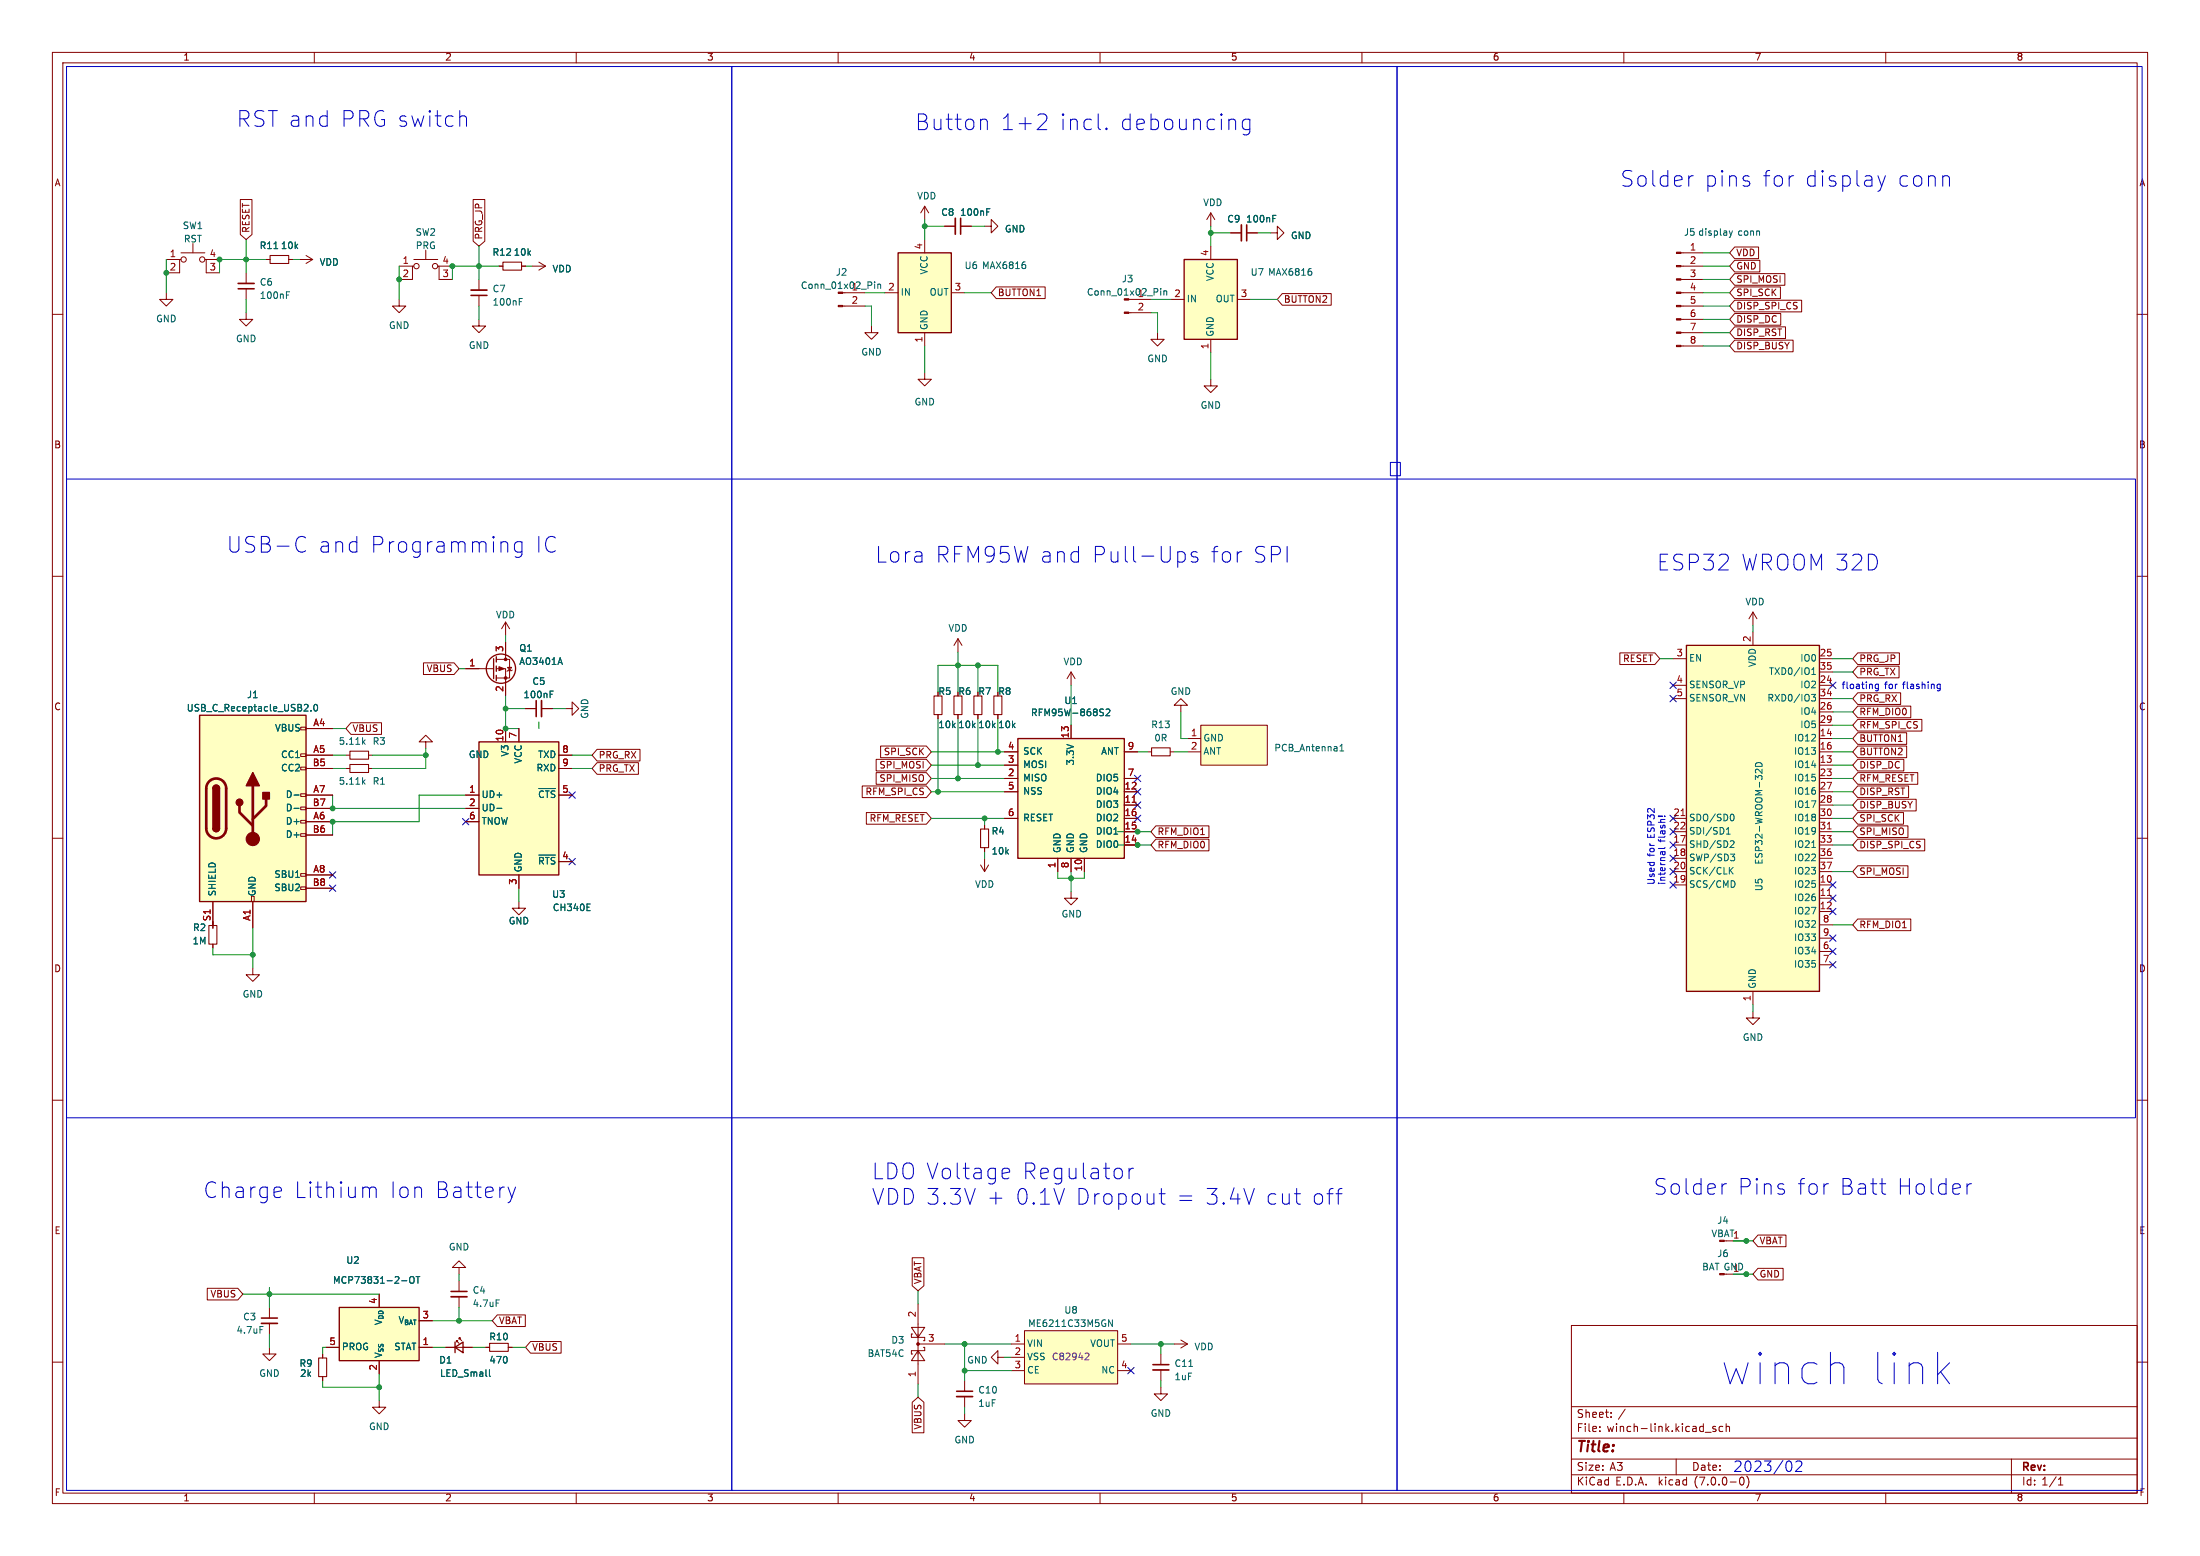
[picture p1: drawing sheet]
<svg xmlns="http://www.w3.org/2000/svg" width="420mm" height="297mm" viewBox="0 0 420 297" stroke-linecap="round" stroke-linejoin="round" font-family="sans-serif">
<g fill="none" stroke="#840000" stroke-width=".19">
<path d="M10 10h400v277h-400zM12 12h396v273h-396zM60 10v2M110 10v2M160 10v2M210 10v2M260 10v2M310 10v2M360 10v2M45.9 38.1h2.2v6.7l-1.1 .9-1.1-.9zM90.3 38.1h2.3v7.9l-1.2 1-1.1-1zM176.5 39.4l-.7 1.2"/>
<path d="M176.5 39.4v2.5M176.5 39.4l.8 1.2M10 60h2M31.7 55.9v1.3h1.3l-1.3 1.2-1.2-1.2h1.2M31.7 49.5h2.6M34.5 49.5h-.2v2.6h-2.6M34.5 48.3h4.6M36.8 46.5v1.8M39.1 49.5h.3v2.6h2.5M39.4 49.5h2.5M47 59.7v1.3h1.3l-1.3 1.2-1.3-1.2h1.3M47 52.1v2"/>
<path d="M47 55.1v2.1M50.8 49.5h.8M55.1 49.5h.8M57.1 49.5h2.6M58.4 48.8l1.3 .7M59.7 49.5l-1.3 .8M76.2 57.2v1.2h1.3l-1.3 1.3-1.3-1.3h1.3M76.2 50.8h2.5M79 50.8h-.3v2.5h-2.5M79 49.5h4.6M81.3 47.8v1.7M83.6 50.8h.2v2.5h2.6"/>
<path d="M83.8 50.8h2.6M91.4 53.3v2.1M91.4 56.4v2M95.2 50.8h.8M99.6 50.8h.7M101.6 50.8h2.5M102.9 50l1.2 .8M104.1 50.8l-1.2 .8M160.9 58.4h4.2M161.3 55.9h3.8M168.9 55.9h2.5M176.5 45.7v2.6"/>
<path d="M180.3 43.2h2.1M181.6 55.9h2.5M183.4 43.2h2M188 43.2h1.2v-1.3l1.3 1.3-1.3 1.3v-1.3M190.2 54.8h9.3v2.2h-9.3l-1-1.1zM215.5 59.7h4.2M215.9 57.2h3.8M223.5 57.2h2.6M231.1 40.6l-.7 1.3M231.1 40.6v2.6M231.1 47v2.5M231.1 40.6l.8 1.3"/>
<path d="M234.9 44.5h2.1M236.2 57.2h2.6M238 44.5h2M242.6 44.5h1.2v-1.3l1.3 1.3-1.3 1.2v-1.2M244.8 56h9.3v2.3h-9.3l-1-1.1zM320.9 48.3h4.2M320.9 50.8h4.2M320.9 53.3h4.2M320.9 58.4h4.2M320.9 55.9h4.2M331.2 47.1h4.5v2.3h-4.5l-1-1.1zM331.2 49.7h4.8v2.2h-4.8l-1-1.1z"/>
<path d="M331.2 52.2h9.5v2.3h-9.5l-1-1.2zM331.2 54.8h8.7v2.2h-8.7l-1-1.1zM331.2 57.3h12.7v2.2h-12.7l-1-1.1zM331.2 59.8h8.8v2.3h-8.8l-1-1.1zM408 60h2M91.4 61v1.2h1.3l-1.3 1.3-1.2-1.3h1.2M166.4 62.2v1.3h1.2l-1.2 1.3-1.3-1.3h1.3M176.5 71.1v1.3h1.3l-1.3 1.3-1.2-1.3h1.2M176.5 63.5v2.5M221 63.5v1.3h1.2l-1.2 1.2-1.3-1.2h1.3M231.1 72.4v1.3h1.3l-1.3 1.2-1.2-1.2h1.2M231.1 64.8v2.5"/>
<path d="M320.9 66h4.2M320.9 63.5h4.2M320.9 61h4.2M331.2 64.9h11.1v2.3h-11.1l-1-1.2zM331.2 62.4h9.7v2.2h-9.7l-1-1.1zM10 110h2M96.5 118.7v2.6M96.5 118.7l-.7 1.3M96.5 118.7l.8 1.3M334.6 116.8v2.6M334.6 116.8l-.7 1.3M334.6 116.8l.8 1.3"/>
<path d="M408 110h2M57.4 138.8h1v.5h-1zM58.4 139.1h5.1M67 138h5.8v2.2h-5.8l-1-1.1zM80.8 126.5h5.9l.9 1.1-.9 1.1h-5.9zM88.9 127.6h5.3M94.7 127.6h1.8v5.1M94.7 125.9h2.6v3.5h-2.6M96.5 122.6v3.3M96.5 139.1v2.5M96.9 127.4h.8l-.4 .6zM97.8 127.9l-1 .2"/>
<path d="M99.1 139.1v2.5M100.3 135.3h2.1M103.4 135.3h2M107.9 135.3h1.3v-1.3l1.3 1.3-1.3 1.2v-1.2M179.1 136.4v.8M182.9 121.9v2.6M182.9 136.4v.8M182.9 121.9l-.8 1.3M182.9 121.9l.7 1.3M186.7 136.4v.8M190.5 136.4v.8M204.5 128.3l-.8 1.2"/>
<path d="M204.5 128.3v2.5M204.5 138.4v2.6M204.5 128.3l.7 1.2M225.4 134.6h1.3l-1.3-1.2-1.2 1.2h1.2v1.3M229.2 138.4h12.7v7.7h-12.7zM309.2 124.6h6.7l1 1.1-1 1.1h-6.7zM319.4 130.8h2.5M319.4 125.7h2.5M319.4 133.4h2.5M334.6 120.7v2.5M347.3 130.8h2.6M347.3 125.7h2.6"/>
<path d="M347.3 135.9h2.6M347.3 138.4h2.6M347.3 133.4h2.6M347.3 128.3h2.6M354.6 132.2h8.2v2.3h-8.2l-.9-1.1zM354.6 134.8h10.2v2.2h-10.2l-.9-1.1zM354.6 137.3h12.3v2.2h-12.3l-.9-1.1zM354.6 139.9h9.4v2.2h-9.4l-.9-1.1zM354.6 127.2h7.9v2.2h-7.9l-.9-1.1zM354.6 124.6h8v2.2h-8l-.9-1.1zM10 160h2M57.4 159.1h1v.5h-1z"/>
<path d="M57.4 156.6h1v.5h-1zM57.4 154.1h1v.5h-1zM57.4 151.5h1v.5h-1zM57.4 146.4h1v.5h-1zM57.4 143.9h1v.5h-1zM58.4 151.8h5.1M58.4 154.3h5.1M58.4 156.8h5.1M58.4 144.1h5.1M58.4 146.7h5.1M58.4 159.4h5.1M66 144.1h.8"/>
<path d="M66 146.7h.8M70.4 144.1h.7M70.4 146.7h.7M81.3 141.6h1.2l-1.2-1.3-1.3 1.3h1.3v1.3M88.9 151.8h2.5M88.9 154.3h2.5M88.9 156.8h2.5M106.7 151.8h2.5M106.7 144.1h2.5M106.7 146.7h2.5M114 145.6h7.9v2.2h-7.9l-1-1.1zM114 143h8.2v2.3h-8.2l-1-1.2z"/>
<path d="M164.6 150h12.2l1 1.1-1 1.1h-12.2zM165.4 155.1h11.4l1 1.1-1 1.1h-11.4zM167.3 144.9h9.5l1 1.2-1 1.1h-9.5zM167.3 147.5h9.5l1 1.1-1 1.1h-9.5zM168.1 142.4h8.7l1 1.1-1 1.1h-8.7zM188 157.5v.7M191.8 146.1h2.5M191.8 143.5h2.5M191.8 156.2h2.5M191.8 148.6h2.5M191.8 151.1h2.5M214.6 143.5h2.6"/>
<path d="M214.6 156.2h2.6M214.6 158.8h2.6M214.6 148.6h2.6M214.6 151.1h2.6M214.6 153.7h2.6M219.1 143.5h.7M220.7 157.6h10.1v2.3h-10.1l-1-1.1zM223.4 143.5h.8M226.7 141h2.5M226.7 143.5h2.5M319.4 156.2h2.5M319.4 158.8h2.5"/>
<path d="M347.3 146.1h2.6M347.3 141h2.6M347.3 143.5h2.6M347.3 156.2h2.6M347.3 158.8h2.6M347.3 148.6h2.6M347.3 151.1h2.6M347.3 153.7h2.6M354.6 142.4h9.4v2.2h-9.4l-.9-1.1zM354.6 144.9h8.8v2.3h-8.8l-.9-1.1zM354.6 147.5h11.5v2.2h-11.5l-.9-1.1zM354.6 152.6h11.2v2.2h-11.2l-.9-1.1z"/>
<path d="M354.6 157.6h9.6v2.3h-9.6l-.9-1.1zM354.6 155.1h8.8v2.2h-8.8l-.9-1.1zM354.6 150h9.8v2.2h-9.8l-.9-1.1zM408 160h2M40.6 172.1v5.1M48 171.1h.5v1h-.5zM48.3 172.1v5.1M57.4 169.3h1v.5h-1zM57.4 166.8h1v.5h-1zM58.4 167h5.1M58.4 169.5h5.1M99.1 172.1v1.3h1.2l-1.2 1.2-1.3-1.2h1.3"/>
<path d="M99.1 167v2.5M106.7 164.5h2.5M187.2 165.1l.8 1.3M188 161.8v.8M188 163.8v2.6M188.7 165.1l-.7 1.3M201.9 163.8v2.6M204.5 170.2v1.3h1.2l-1.2 1.2-1.3-1.2h1.3M204.5 163.8v2.6M207 163.8v2.6M214.6 161.3h2.6M220.7 160.2h10.1v2.2h-10.1l-1-1.1z"/>
<path d="M319.4 168.9h2.5M319.4 161.3h2.5M319.4 163.8h2.5M319.4 166.4h2.5M347.3 168.9h2.6M347.3 171.5h2.6M347.3 174h2.6M347.3 161.3h2.6M347.3 163.8h2.6M347.3 166.4h2.6M347.3 176.5h2.6M347.3 179.1h2.6"/>
<path d="M354.6 160.2h12.8v2.2h-12.8l-.9-1.1zM354.6 165.3h9.6v2.2h-9.6l-.9-1.1zM354.6 175.4h10.2v2.2h-10.2l-.9-1.1zM40.6 180.2v.8M48.3 184.8v1.3h1.2l-1.2 1.2-1.3-1.2h1.3M334.6 193v1.3h1.3l-1.3 1.3-1.2-1.3h1.2M334.6 189.2v2.6M347.3 181.6h2.6M347.3 184.2h2.6M10 210h2M408 210h2M329.6 236.9h3.8"/>
<path d="M335.6 235.7h5.3v2.3h-5.3l-1-1.1zM10 260h2M39.6 245.9h5.8l1 1.1-1 1.1h-5.8zM51.4 257.2v1.2h1.3l-1.3 1.3-1.2-1.3h1.2M51.4 249.6v2M51.4 252.6v2M61.6 258.4v.8M62.2 257.2h2.6M72.4 259.7v2.6M80 257.2h2.5M85.1 257.2h5.1M87.1 256.2v-.3h.3h-.3l.5 .5"/>
<path d="M87.6 241.9h1.3l-1.3-1.2-1.2 1.2h1.2v1.3M87.6 255.7v-.3h.3h-.3l.5 .5M87.6 244.5v2M87.6 247.5v2.1M92.7 257.2h.8M94.9 251h5.4v2.2h-5.4l-.9-1.1zM97 257.2h.8M101.3 256.1h5.8v2.2h-5.8l-1-1.1zM174 253.4h2.5l-1.2 1.9zM174.1 240.1h2.3v5.3l-1.1 1-1.2-1zM174.2 254.6h-.2v.7h2.5v.6h-.2M175.3 257.8l1.2 1.9h-2.5z"/>
<path d="M175.3 256.5h5M175.3 248.9v15.3M176.3 257.2h.2v.6h-2.5v.6h.2M190.5 259.1v-1.3l-1.3 1.3 1.3 1.2v-1.2h1.3M193 256.5h2.6M193 259.1h2.6M195.6 254h17.8v10.2h-17.8zM213.4 256.5h2.5M221.6 258.4v2.1M224.2 256.5h2.5M225.4 255.8l1.3 .7M226.7 256.5l-1.3 .8"/>
<path d="M300 253h108v32h-108zM329.6 243.2h3.8M335.6 242.1h4.8v2.2h-4.8l-1-1.1zM408 260h2M61.6 262.8v.7M72.4 267.3v1.3h1.3l-1.3 1.3-1.3-1.3h1.3M174.1 267.7l1.2-1 1.1 1v5.8h-2.3zM184.1 269.9v1.2h1.3l-1.3 1.3-1.2-1.3h1.2M184.1 263.5v2.1M184.1 266.6v2M193 261.6h2.6M213.4 261.6h2.5"/>
<path d="M221.6 264.8v1.3h1.3l-1.3 1.2-1.3-1.2h1.3M221.6 261.5v2M300 278.5h108M300 274.5h108M300 268.5h108M305.4 273.1v.2M305.4 272.3v.2M307.6 270.4v.2M307.6 269.6v.2M320 278.5v3M325.5 273.4h1.2M327.5 272.3h-.3l-.2 .2v.2l.5 .1v.4h-.5"/>
<path d="M328.9 272.3h-.4l-.3 .2 .1 .7h.6M329.5 272.4l.2-.1h.4l.1 1M329.5 271.8v1.5M384 278.5v6.5M60 285v2M110 285v2M160 285v2M210 285v2M260 285v2M300 281.5h108M310 285v2M332.2 282.2l-.1 .7 .1 .4 .2 .2 .3-.1 .2-.2v-1"/>
<path d="M333.7 282.2a1.74 1.74 0 0 1-.3 1.8M360 285v2M393 283.5h.8M393 282.4l.4-.4v1.5"/>
<circle cx="35.1" cy="49.5" r=".51"/>
<circle cx="38.6" cy="49.5" r=".51"/>
<circle cx="79.5" cy="50.8" r=".51"/>
<circle cx="83.1" cy="50.8" r=".51"/>
</g>
<path d="M45.5 54.1h3M89.9 55.4h3.1M182.4 41.7v3M237 42.9v3.1M103.4 133.7v3.1M49.9 252.6h3.1M86.1 247.5h3.1M182.6 266.6h3.1M220.1 261.5h3" fill="none" stroke="#840000" stroke-width=".33"/>
<path d="M45.5 55.1h3M89.9 56.4h3.1M183.4 41.7v3M238 42.9v3.1M102.4 133.7v3.1M49.9 251.6h3.1M86.1 246.5h3.1M182.6 265.6h3.1M220.1 260.5h3" fill="none" stroke="#840000" stroke-width=".3"/>
<g fill="none" stroke="#006464" stroke-width=".19">
<path d="M188.4 39.8h.6M54.7 55.7h.6M99.1 57h.6M167 53.8v.1M167 54.2v.9M167.6 54.2v.9M167.6 54.4l.2-.2 .3 .1v.8M195.7 50.5l.1 .2-.1 .5M221.6 55.1v.1M221.6 55.5v.8M222.2 55.5v.8M222.2 55.6l.2-.1 .3 .1v.7"/>
<path d="M243 41.1h.6M250.3 51.8l.1 .2-.1 .5M330.1 44.1l.3 .8M330.4 44.9l-.3 .4M330.7 44.1l-.3 .8M59.4 135.6v.1M60 134.6l.2-.1a.68 .68 0 0 1 .4 .6 .68 .68 0 0 1-.4 .6l-.3-.5zM105 131.9h.6M106.9 125.6l.5 1.2M210.2 135.3l.5 .1M210.4 136l.3 .2-.3 .4M211.2 135.5l.4-.2 .3 .4-.8 .9h.8"/>
<path d="M345.8 132.5h.8l-.4 .5 .3 .2v.5l-.1 .1h-.5M345.9 128.7h.7M345.9 127.8l.3-.3v1.2M56.1 154.3h1M56.1 151.7h1M69.3 149.2l.4 .5M69.3 141.6l.4 .5M69.7 148.8l-.5 .5M69.7 141.2l-.5 .5M94.9 154.3h.9M102.9 150.5h3.1M103.8 151.1l-.6-.1-.2 .5"/>
<path d="M104.1 151h.7M104.5 151v1.2M105.9 151h-.5l-.2 .3M255.8 143.3h.7M255.8 142.4l.4-.3v1.2M329.6 159.2h.7M329.6 158.3l.4-.4v1.3M330.7 155.4a.79 .79 0 0 1 0 1.3M335.3 145.7a.66 .66 0 0 1 .7-.1 .66 .66 0 0 1 .4 .7h-1.3zM336.4 146.8v.8l-.9-.8-.4 .3 .1 .4M56.4 167.5h.8M102.9 163.2h3.1"/>
<path d="M103.8 164.1l-.2-.4h-.6v1.2M104.1 163.7h.7M104.5 163.7v1.2M105.9 163.7h-.5l-.2 .3M112.1 173.8h.6M112.1 172.6h.6M330.3 166.1l.6 .7M330.4 163h.8l-.5 .5M330.5 160.5h.4l.1 .3-.7 1h.7M330.9 165.6l-.8 .7M330.9 163.5l.3 .3v.3l-.3 .2M331.1 168.3l.1 .4-.1 .5"/>
<path d="M345.9 161.8h.7M49.6 253.2h.6M76.7 244.5h1M78.3 243.9l.2-.2a.43 .43 0 0 1 .6 .4v.4a.42 .42 0 0 1-.5 .5 .42 .42 0 0 1-.4-.5zM79.4 243.7h.7M79.8 243.7v1.2M94.7 248.1h.6M211.6 251.9l.8 1.3v-1.3M93.4 261.5v1l.2 .2"/>
</g>
<g fill="#ffffc2" stroke="#ffffc2" stroke-width=".19">
<path d="M321.9 123.2h25.4v66h-25.4z"/>
<path d="M226.1 49.5h10.1v15.3h-10.1z"/>
<path d="M195.6 254h17.8v10.2h-17.8z"/>
<path d="M229.2 138.4h12.7v7.7h-12.7z"/>
<path d="M194.3 141h20.3v22.8h-20.3z"/>
<path d="M91.4 141.6h15.3v25.4h-15.3z"/>
<path d="M38.1 136.5h20.3v35.6h-20.3z"/>
<path d="M64.8 249.6h15.2v10.1h-15.2z"/>
<path d="M171.4 48.3h10.2v15.2h-10.2z"/>
</g>
<g fill="none" stroke="#840000" stroke-width=".25">
<path d="M171.4 48.3h10.2v15.2h-10.2zM226.1 49.5h10.1v15.3h-10.1zM38.1 136.5h20.3v35.6h-20.3zM94.2 125.7v3.8M94.7 125.3v1.1M94.7 127.1v1M94.7 128.9v1M321.9 123.2h25.4v66h-25.4zM40.6 158.1a.64 .64 0 0 0 .7 .6 .64 .64 0 0 0 .6-.6M40.6 150.5a.64 .64 0 0 1 .7-.6 .64 .64 0 0 1 .6 .6M91.4 141.6h15.3v25.4h-15.3zM194.3 141h20.3v22.8h-20.3z"/>
<path d="M64.8 249.6h15.2v10.1h-15.2zM86.9 257.2l1.5-1v2zM86.9 256.2v2"/>
<circle cx="95.6" cy="127.6" r="2.79"/>
</g>
<path d="M216.1 153.1h.8M320.9 155.7h.7M348.9 158.2h.7M348.9 170.9h.7" fill="none" stroke="#a90000" stroke-width=".19"/>
<g fill="none" stroke="#840000" stroke-width=".2">
<path d="M51.6 48.8h3.5v1.5h-3.5zM96 50h3.6v1.6h-3.6zM178.3 132.8h1.5v3.6h-1.5zM182.1 132.8h1.5v3.6h-1.5zM185.9 132.8h1.6v3.6h-1.6zM189.7 132.8h1.6v3.6h-1.6zM66.8 145.9h3.6v1.5h-3.6zM66.8 143.4h3.6v1.5h-3.6zM187.2 158.2h1.5v3.6h-1.5zM219.8 142.7h3.6v1.6h-3.6zM39.9 176.7h1.5v3.5h-1.5zM60.8 259.2h1.6v3.6h-1.6z"/>
<path d="M93.5 256.4h3.5v1.5h-3.5z"/>
</g>
<g fill="#840000" stroke="#840000" stroke-width=".19">
<path d="M214.6 59.6h.9v.2h-.9z"/>
<path d="M320 65.9h.9v.3h-.9z"/>
<path d="M320 63.4h.9v.2h-.9z"/>
<path d="M320 60.8h.9v.3h-.9z"/>
<path d="M320 58.3h.9v.2h-.9z"/>
<path d="M320 55.8h.9v.2h-.9z"/>
<path d="M320 53.2h.9v.3h-.9z"/>
<path d="M320 50.7h.9v.2h-.9z"/>
<path d="M320 48.1h.9v.3h-.9z"/>
<path d="M95.2 127.3l1.1 .3-1.1 .4z"/>
<path d="M160 58.3h.9v.2h-.9z"/>
<circle cx="48.3" cy="160.1" r="1.27"/>
<circle cx="96.5" cy="129.4" r=".25"/>
<circle cx="96.5" cy="125.9" r=".25"/>
<circle cx="175.3" cy="256.5" r=".25"/>
</g>
<path d="M207.3 258.3h.5l.1 .3-.8 .9h.8" fill="none" stroke="#840084" stroke-width=".19"/>
<path d="M39.9 149.2a1.9 1.9 0 0 1 2.1-.5 1.9 1.9 0 0 1 1.2 1.8v7.6a1.91 1.91 0 0 1-1.9 1.9 1.91 1.91 0 0 1-1.9-1.9v-7.8l.2-.6zM45.7 153.8v1.3l2.6 2.5M48.3 150v10.1M50.8 152.5v1.3l-2.5 2.5" fill="none" stroke="#840000" stroke-width=".51"/>
<g fill="#840000" stroke="#840000" stroke-width=".25">
<path d="M40.6 158.1h1.3a.64 .64 0 0 1-.6 .6 .64 .64 0 0 1-.7-.6z"/>
<path d="M40.6 150.5h1.3v7.6h-1.3z"/>
<path d="M40.8 150a.64 .64 0 0 1 .7-.1 .64 .64 0 0 1 .4 .6h-1.3z"/>
<path d="M48.3 147.4l1.2 2.6h-2.5z"/>
<path d="M50.2 151.3h1.2v1.2h-1.2z"/>
<circle cx="45.7" cy="153.2" r=".63"/>
</g>
<g fill="none" stroke="#0000c2" stroke-width=".19">
<path d="M12.7 12.7h127v271.8h-127zM139.7 12.7h127v271.8h-127zM266.7 12.7h142.2v271.8h-142.2zM87.8 22.4a.75 .75 0 0 1 1.3 .1v1.6M187.6 22.7h.5l.2 .2 .2 .3v1.5M198.6 21.7h.7a.81 .81 0 0 1 .4 1.3l-1.7 1.7h1.9M211.2 24.5l.2 .1-.2 .1M211.2 24.5l-.1 .1 .1 .1M211.2 24.5v.2M238.6 22.9l-.9-.2-.4 .3-.1 .3v.9l.3 .4 .2 .1 .9-.1M238.6 22.7v2.5a.82 .82 0 0 1-1.3 .4M323.2 33.5l-.5 .2"/>
<path d="M342.1 33.5h.3M358.5 33.5l.7 2M359.2 35.5l-.3 .8-.4 .2M359.9 33.5l-.7 2M371.3 33.5h.4l.3 .2 .2 .3v1.5M12.7 91.4h395v122h-395zM265.4 88.3h1.9v2.5h-1.9zM57.5 102.4l.8 .3M58.3 105.1l-.8 .3M96.5 103.4l.3 .1 .1 .3v1.6M99.6 103.5l-.8-.1-.4 .3-.2 .3v.8l.3 .4 .3 .2 .8-.2M99.6 103.4v2.4a.81 .81 0 0 1-1.2 .4"/>
<path d="M224.8 105.4l.9-.1 .3 .1 .3 .5v.8l-.3 .5-.3 .1-.9-.1M228.5 105.4l-.7-.1-.3 .1-.1 .3 .1 .5 1 .2 .2 .3-.2 .5-.2 .1-.9-.1M237.1 105.3l-.6 .1M358.6 130.6v1l-.3 .3-.3-.1M358.6 130.7l-.4-.1-.2 .2 .1 .6h.5M369.9 131.4h.5M369.9 130.7h.5M370.4 130.6v1l-.2 .3-.3-.1M316.6 155.8h.8M317.4 155.8l-.8 .1M317.7 155.8h.2M317.3 162.6l.1 .1"/>
<path d="M317.8 162.6l.1 .1M317.9 162.6h-.8M317.9 161.8l-.2 .2h-1.1M53.6 226.7l.1 .6-1.4 .3M70.5 227l.2-.3 .3-.1 .7 .1 .1 .3v1.6M97 226.6l.7 2M97.7 228.6l-.3 .7-.4 .3M98.4 226.6l-.7 2M191.7 223l.9 .1 .1 .6-1.4 .3M192.6 224.8l-.9 .2M214.1 223.3l.2 .3v.8l-.2 .3M215.5 223v2"/>
<path d="M216.4 223a.77 .77 0 0 0-.9 .6M221.3 227.9h1.1M221.7 226.9v2.5l.2 .3 .2 .2M247.1 227.9h1.2M255.1 227.9h1.1M256.2 226.9l-.6 .1-.1 .3v2.6M329.6 225.9l-.6 .2M348.8 225.9h.3M358.9 225.9h1.1M359.3 227.5l.1 .3 .6 .1M375.5 225.9v2M376.4 225.9a.77 .77 0 0 0-.9 .6"/>
<path d="M341.6 278.9a1.25 1.25 0 0 1 0 2M342.8 279.1l.3-.2 .7 .1a.54 .54 0 0 1 .1 .7l-1.2 1.2h1.3M370.5 261.8l1.7 2.3M372.2 260.1l-2.3 2.3"/>
</g>
<g fill="none" stroke="#009600" stroke-width=".19">
<path d="M31.7 49.5v6.4M47 45.7v6.4M47 57.2v2.5M50.8 49.5h-8.9v2.6M55.9 49.5h1.2M76.2 50.8v6.4M91.4 47v6.3M91.4 58.4v2.6M95.2 50.8h-8.8v2.5M100.3 50.8h1.3M165.1 58.4h1.3v3.8M165.1 55.9h3.8"/>
<path d="M176.5 41.9v3.8M176.5 43.2h3.8M184.1 55.9h5.1M185.4 43.2h2.6M219.7 57.2h3.8M219.7 59.7h1.3v3.8M231.1 44.5h3.8M231.1 43.2v3.8M238.8 57.2h5M240 44.5h2.6M325.1 58.4h5.1M325.1 55.9h5.1"/>
<path d="M325.1 50.8h5.1M325.1 48.3h5.1M325.1 53.3h5.1M176.5 66v5.1M231.1 67.3v5.1M325.1 66h5.1M325.1 63.5h5.1M325.1 61h5.1M334.6 119.4v1.3M63.5 139.1h2.5M87.6 127.6h1.3M96.5 132.7v6.4h2.6"/>
<path d="M96.5 135.3h3.8M96.5 121.3v1.3M102.9 137.8v1.3M105.4 135.3h2.5M179.1 132.1v-5.1h11.4v5.1M179.1 137.2v13.9M182.9 124.5v7.6M182.9 137.2v11.4M186.7 127v5.1M186.7 137.2v8.9M190.5 137.2v6.3M204.5 130.8v7.6"/>
<path d="M225.4 135.9v5.1h1.3M316.9 125.7h2.5M349.9 135.9h3.8M349.9 133.4h3.8M349.9 138.4h3.8M349.9 128.3h3.8M349.9 125.7h3.8M63.5 144.1h2.5M63.5 146.7h2.5M63.5 151.8v2.5h25.4M71.1 144.1h10.2M81.3 142.9v3.8h-10.2"/>
<path d="M88.9 151.8h-8.9v5h-16.5v2.6M109.2 144.1h3.8M109.2 146.7h3.8M177.8 148.6h14M177.8 146.1h14M177.8 143.5h14M177.8 156.2h14M177.8 151.1h14M188 156.2v1.3M213.4 158.8h6.3M217.2 143.5h1.9M224.2 143.5h2.5"/>
<path d="M349.9 148.6h3.8M349.9 146.1h3.8M349.9 143.5h3.8M349.9 158.8h3.8M349.9 141h3.8M349.9 156.2h3.8M349.9 151.1h3.8M349.9 153.7h3.8M40.6 175.9v1.3M48.3 177.2v7.6M99.1 169.5v2.6M188 162.6v1.2"/>
<path d="M201.9 166.4v1.2h5.1v-1.2M204.5 166.4v3.8M213.4 161.3h6.3M349.9 161.3h3.8M349.9 166.4h3.8M349.9 176.5h3.8M40.6 181v1.2h7.7M334.6 191.8v1.2M330.8 236.9h3.8M46.4 247h26M51.4 245.7v3.9M51.4 254.6v2.6"/>
<path d="M62.2 257.2h-.6v1.2M82.5 257.2h2.6M82.5 252.1h11.5M87.6 243.2v1.3M87.6 249.6v2.5M90.2 257.2h2.5M97.8 257.2h2.5M175.3 246.4v2.5M180.3 256.5h12.7M184.1 256.5v7M191.8 259.1h1.2M215.9 256.5h8.3"/>
<path d="M221.6 256.5v1.9M333.4 243.2h1.2M61.6 263.5v1.3h10.8M72.4 262.3v5M175.3 264.2v2.5M184.1 268.6v1.3M184.1 261.6h8.9M221.6 263.5v1.3"/>
</g>
<g fill="none" stroke="#000084" stroke-width=".19">
<path d="M318.8 130.2l1.2 1.2M318.8 132.7l1.2 1.3M320 130.2l-1.2 1.2M320 132.7l-1.2 1.3M349.3 130.2l1.2 1.2M350.5 130.2l-1.2 1.2M88.3 156.2l1.2 1.3M89.5 156.2l-1.2 1.3M108.6 151.2l1.2 1.2M109.8 151.2l-1.2 1.2M216.6 155.6l1.2 1.2M216.6 153.1l1.2 1.2"/>
<path d="M216.6 150.5l1.2 1.2M216.6 148l1.2 1.2M217.8 155.6l-1.2 1.2M217.8 153.1l-1.2 1.2M217.8 150.5l-1.2 1.2M217.8 148l-1.2 1.2M318.8 155.6l1.2 1.2M318.8 158.1l1.2 1.3M320 155.6l-1.2 1.2M320 158.1l-1.2 1.3M62.9 166.4l1.2 1.2M62.9 168.9l1.2 1.3"/>
<path d="M64.1 166.4l-1.2 1.2M64.1 168.9l-1.2 1.3M108.6 163.9l1.2 1.2M109.8 163.9l-1.2 1.2M318.8 163.2l1.2 1.2M318.8 160.7l1.2 1.2M318.8 168.3l1.2 1.2M318.8 165.8l1.2 1.2M320 163.2l-1.2 1.2M320 160.7l-1.2 1.2M320 168.3l-1.2 1.2M320 165.8l-1.2 1.2"/>
<path d="M349.3 168.3l1.2 1.2M349.3 170.8l1.2 1.3M349.3 178.5l1.2 1.2M349.3 173.4l1.2 1.2M350.5 168.3l-1.2 1.2M350.5 170.8l-1.2 1.3M350.5 178.5l-1.2 1.2M350.5 173.4l-1.2 1.2M349.3 181l1.2 1.2M349.3 183.5l1.2 1.3M350.5 181l-1.2 1.2M350.5 183.5l-1.2 1.3"/>
<path d="M215.3 261l1.2 1.2M216.5 261l-1.2 1.2"/>
</g>
<g fill="#009600" stroke="#009600" stroke-width=".19">
<circle cx="48.3" cy="182.2" r=".46"/>
<circle cx="96.5" cy="139.1" r=".46"/>
<circle cx="81.3" cy="144.1" r=".46"/>
<circle cx="63.5" cy="156.8" r=".46"/>
<circle cx="63.5" cy="154.3" r=".46"/>
<circle cx="333.4" cy="243.2" r=".46"/>
<circle cx="179.1" cy="151.1" r=".46"/>
<circle cx="182.9" cy="148.6" r=".46"/>
<circle cx="188" cy="156.2" r=".46"/>
<circle cx="217.2" cy="161.3" r=".46"/>
<circle cx="217.2" cy="158.8" r=".46"/>
<circle cx="186.7" cy="146.1" r=".46"/>
<circle cx="221.6" cy="256.5" r=".46"/>
<circle cx="204.5" cy="167.6" r=".46"/>
<circle cx="184.1" cy="261.6" r=".46"/>
<circle cx="184.1" cy="256.5" r=".46"/>
<circle cx="72.4" cy="264.8" r=".46"/>
<circle cx="87.6" cy="252.1" r=".46"/>
<circle cx="51.4" cy="247" r=".46"/>
<circle cx="96.5" cy="135.3" r=".46"/>
<circle cx="47" cy="49.5" r=".46"/>
<circle cx="41.9" cy="49.5" r=".46"/>
<circle cx="31.7" cy="52.1" r=".46"/>
<circle cx="86.4" cy="50.8" r=".46"/>
<circle cx="91.4" cy="50.8" r=".46"/>
<circle cx="76.2" cy="53.3" r=".46"/>
<circle cx="182.9" cy="127" r=".46"/>
<circle cx="190.5" cy="143.5" r=".46"/>
<circle cx="333.4" cy="236.9" r=".46"/>
<circle cx="231.1" cy="44.5" r=".46"/>
<circle cx="186.7" cy="127" r=".46"/>
<circle cx="176.5" cy="43.2" r=".46"/>
</g>
<g font-size="8.4" fill="#0000c2">
<text x="328.3" y="265.4">winch</text>
<text x="356.2" y="265.4">link</text>
</g>
<g font-size="4.2" fill="#0000c2">
<text x="45.1" y="24.8">RST and PRG switch</text>
<text x="174.6" y="25.4">Button</text>
<text x="190.8" y="25.4">1+2</text>
<text x="201.8" y="25.4">incl.</text>
<text x="213.1" y="25.4">debouncing</text>
<text x="309.2" y="36.2">Solder</text>
<text x="325.1" y="36.2">pins</text>
<text x="336" y="36.2">for</text>
<text x="343.8" y="36.2">display</text>
<text x="361.3" y="36.2">conn</text>
<text x="43.2" y="106">USB-C</text>
<text x="60.5" y="106">and Programming</text>
<text x="101.5" y="106">IC</text>
<text x="167" y="107.9">Lora</text>
<text x="178.3" y="107.9">RFM95W and Pull-Ups</text>
<text x="230.2" y="107.9">for</text>
<text x="238.1" y="107.9">SPI</text>
<text x="316.2" y="109.4">ESP32 WROOM 32D</text>
<text x="166.4" y="225.6">LDO Voltage</text>
<text x="194.7" y="225.6">Regulator</text>
<text x="38.7" y="229.2">Charge</text>
<text x="55.9" y="229.2">Lithium</text>
<text x="73.9" y="229.2">Ion Battery</text>
<text x="166.4" y="230.5">VDD 3.3V + 0.1V Dropout</text>
<text x="223.4" y="230.5">= 3.4V cut</text>
<text x="248.6" y="230.5">off</text>
<text x="315.6" y="228.6">Solder</text>
<text x="331.5" y="228.6">Pins</text>
<text x="342.6" y="228.6">for</text>
<text x="350.5" y="228.6">Batt</text>
<text x="361.2" y="228.6">Holder</text>
</g>
<text font-size="2.8" fill="#840000" x="301" y="277.8">Title:</text>
<text font-size="2.8" fill="#0000c2" x="330.8" y="281.3">2023/02</text>
<g font-size="2.1" fill="#840000">
<text x="301" y="273.6">File:</text>
<text x="301" y="270.9">Sheet:</text>
<text x="306.8" y="273.6">winch-link.kicad_sch</text>
<text x="308.9" y="270.9">/</text>
<text x="301" y="281">Size:</text>
<text x="307.3" y="281">A3</text>
<text x="323" y="281">Date:</text>
<text x="386" y="281.2">Rev:</text>
<text x="301" y="283.8">KiCad</text>
<text x="308.4" y="283.8">E.D.A.</text>
<text x="316.6" y="283.8">kicad</text>
<text x="323.6" y="283.8">(7.0.0-0)</text>
<text x="386" y="283.8">Id: 1/1</text>
</g>
<g font-size="1.8" fill="#840000">
<text x="35" y="11.8">1</text>
<text x="85" y="11.8">2</text>
<text x="135" y="11.8">3</text>
<text x="185" y="11.8">4</text>
<text x="235" y="11.8">5</text>
<text x="285" y="11.8">6</text>
<text x="335" y="11.8">7</text>
<text x="385" y="11.8">8</text>
<text x="10.4" y="35.8">A</text>
<text x="408.4" y="35.8">A</text>
<text x="47.9" y="44.4" transform="rotate(-90 47.9 44.4)">RESET</text>
<text x="92.4" y="45.7" transform="rotate(-90 92.4 45.7)">PRG_JP</text>
<text x="331.5" y="49.2">VDD</text>
<text x="331.5" y="51.7">GND</text>
<text x="190.5" y="56.8">BUTTON1</text>
<text x="245.1" y="58.1">BUTTON2</text>
<text x="331.5" y="54.3">SPI_MOSI</text>
<text x="331.5" y="56.8">SPI_SCK</text>
<text x="331.5" y="59.3">DISP_SPI_CS</text>
<text x="331.5" y="64.4">DISP_RST</text>
<text x="331.5" y="61.9">DISP_DC</text>
<text x="331.5" y="67">DISP_BUSY</text>
<text x="10.3" y="85.8">B</text>
<text x="408.3" y="85.8">B</text>
<text x="81.3" y="128.6">VBUS</text>
<text x="309.7" y="126.6">RESET</text>
<text x="355" y="129.2">PRG_TX</text>
<text x="355" y="126.6">PRG_JP</text>
<text x="10.3" y="135.8">C</text>
<text x="179.1" y="132.9">R5</text>
<text x="182.9" y="132.9">R6</text>
<text x="186.7" y="132.9">R7</text>
<text x="190.5" y="132.9">R8</text>
<text x="355" y="134.3">PRG_RX</text>
<text x="355" y="136.8">RFM_DIO0</text>
<text x="408.3" y="135.8">C</text>
<text x="67.3" y="140">VBUS</text>
<text x="355" y="139.3">RFM_SPI_CS</text>
<text x="355" y="141.9">BUTTON1</text>
<text x="114.3" y="147.6">PRG_TX</text>
<text x="114.3" y="145.1">PRG_RX</text>
<text x="167.8" y="147">SPI_MOSI</text>
<text x="167.8" y="149.5">SPI_MISO</text>
<text x="168.6" y="144.4">SPI_SCK</text>
<text x="355" y="144.4">BUTTON2</text>
<text x="355" y="147">DISP_DC</text>
<text x="355" y="149.5">RFM_RESET</text>
<text x="165.1" y="152">RFM_SPI_CS</text>
<text x="355" y="154.6">DISP_BUSY</text>
<text x="355" y="152">DISP_RST</text>
<text x="165.9" y="157.1">RFM_RESET</text>
<text x="221" y="159.7">RFM_DIO1</text>
<text x="355" y="159.7">SPI_MISO</text>
<text x="355" y="157.1">SPI_SCK</text>
<text x="221" y="162.2">RFM_DIO0</text>
<text x="355" y="162.2">DISP_SPI_CS</text>
<text x="355" y="167.3">SPI_MOSI</text>
<text x="355" y="177.4">RFM_DIO1</text>
<text x="10.3" y="185.8">D</text>
<text x="408.3" y="185.8">D</text>
<text x="10.4" y="235.8">E</text>
<text x="335.9" y="237.8">VBAT</text>
<text x="408.3" y="235.8">E</text>
<text x="176.2" y="245.1" transform="rotate(-90 176.2 245.1)">VBAT</text>
<text x="335.9" y="244.1">GND</text>
<text x="40.1" y="247.9">VBUS</text>
<text x="95.2" y="253">VBAT</text>
<text x="101.6" y="258.1">VBUS</text>
<text x="176.2" y="273" transform="rotate(-90 176.2 273)">VBUS</text>
<text x="10.4" y="285.8">F</text>
<text x="35" y="286.8">1</text>
<text x="85" y="286.8">2</text>
<text x="135" y="286.8">3</text>
<text x="185" y="286.8">4</text>
<text x="235" y="286.8">5</text>
<text x="285" y="286.8">6</text>
<text x="335" y="286.8">7</text>
<text x="385" y="286.8">8</text>
<text x="408.4" y="285.8">F</text>
</g>
<g font-size="1.8" fill="#006464">
<text x="175" y="38.3">VDD</text>
<text x="179.6" y="41.5">C8</text>
<text x="183.2" y="41.5">100nF</text>
<text x="229.6" y="39.6">VDD</text>
<text x="34.8" y="44">SW1</text>
<text x="35" y="46.5">RST</text>
<text x="49.5" y="47.8">R11</text>
<text x="53.6" y="47.8">10k</text>
<text x="79.3" y="45.3">SW2</text>
<text x="79.3" y="47.8">PRG</text>
<text x="191.8" y="44.6">GND</text>
<text x="234.2" y="42.7">C9</text>
<text x="237.8" y="42.7">100nF</text>
<text x="246.4" y="45.9">GND</text>
<text x="321.4" y="45.3">J5 display</text>
<text x="331.7" y="45.3">conn</text>
<text x="61" y="51">VDD</text>
<text x="94" y="49.1">R12</text>
<text x="98" y="49.1">10k</text>
<text x="105.4" y="52.3">VDD</text>
<text x="159.5" y="52.9">J2</text>
<text x="177.4" y="52.5" transform="rotate(-90 177.4 52.5)">VCC</text>
<text x="184.1" y="51.6">U6 MAX6816</text>
<text x="232" y="53.8" transform="rotate(-90 232 53.8)">VCC</text>
<text x="238.7" y="52.9">U7 MAX6816</text>
<text x="49.5" y="54.8">C6</text>
<text x="49.5" y="57.3">100nF</text>
<text x="94" y="56.1">C7</text>
<text x="94" y="58.6">100nF</text>
<text x="152.8" y="55.4">Conn_01x02_Pin</text>
<text x="162.5" y="55.6">1</text>
<text x="172" y="56.7">IN</text>
<text x="177.3" y="56.7">OUT</text>
<text x="207.4" y="56.7">Conn_01x02_Pin</text>
<text x="214.1" y="54.2">J3</text>
<text x="217.1" y="56.9">1</text>
<text x="226.6" y="58">IN</text>
<text x="232" y="58">OUT</text>
<text x="29.8" y="61.8">GND</text>
<text x="45" y="65.6">GND</text>
<text x="74.2" y="63.1">GND</text>
<text x="177.4" y="63" transform="rotate(-90 177.4 63)">GND</text>
<text x="232" y="64.3" transform="rotate(-90 232 64.3)">GND</text>
<text x="89.4" y="66.9">GND</text>
<text x="164.4" y="68.1">GND</text>
<text x="219" y="69.4">GND</text>
<text x="174.5" y="77.7">GND</text>
<text x="229.1" y="78.3">GND</text>
<text x="94.6" y="118.3">VDD</text>
<text x="333.1" y="115.8">VDD</text>
<text x="99.1" y="124.7">Q1</text>
<text x="181" y="120.8">VDD</text>
<text x="99.1" y="127.2">AO3401A</text>
<text x="101.6" y="131">C5</text>
<text x="203" y="127.2">VDD</text>
<text x="322.5" y="126.6">EN</text>
<text x="322.5" y="131.6">SENSOR_VP</text>
<text x="335.5" y="127.5" transform="rotate(-90 335.5 127.5)">VDD</text>
<text x="337.6" y="129.1">TXD0/IO1</text>
<text x="343.6" y="131.6">IO2</text>
<text x="343.6" y="126.6">IO0</text>
<text x="35.6" y="136.1">USB_C_Receptacle_USB2.0</text>
<text x="47.1" y="133.5">J1</text>
<text x="99.9" y="133.5">100nF</text>
<text x="112.6" y="137.3" transform="rotate(-90 112.6 137.3)">GND</text>
<text x="196.8" y="137">RFM95W-868S2</text>
<text x="203.1" y="134.7">U1</text>
<text x="223.4" y="132.9">GND</text>
<text x="322.5" y="134.2">SENSOR_VN</text>
<text x="337.3" y="134.2">RXD0/IO3</text>
<text x="343.6" y="136.7">IO4</text>
<text x="52.4" y="139.9">VBUS</text>
<text x="64.6" y="142.4">5.11k</text>
<text x="71.1" y="142.4">R3</text>
<text x="179.1" y="139.3">10k</text>
<text x="182.9" y="139.3">10k</text>
<text x="186.7" y="139.3">10k</text>
<text x="190.5" y="139.3">10k</text>
<text x="219.7" y="139.3">R13</text>
<text x="220.3" y="141.8">0R</text>
<text x="229.7" y="141.8">GND</text>
<text x="243.2" y="143.7">PCB_Antenna1</text>
<text x="342.4" y="141.8">IO12</text>
<text x="343.6" y="139.3">IO5</text>
<text x="53.5" y="145">CC1</text>
<text x="53.5" y="147.5">CC2</text>
<text x="89.4" y="145">GND</text>
<text x="97.3" y="144.5" transform="rotate(-90 97.3 144.5)">V3</text>
<text x="99.9" y="145.9" transform="rotate(-90 99.9 145.9)">VCC</text>
<text x="102.3" y="147.5">RXD</text>
<text x="102.6" y="145">TXD</text>
<text x="195.3" y="149.4">MISO</text>
<text x="195.3" y="146.9">MOSI</text>
<text x="195.3" y="144.3">SCK</text>
<text x="205.3" y="146.2" transform="rotate(-90 205.3 146.2)">3.3V</text>
<text x="209.1" y="149.4">DIO5</text>
<text x="210.1" y="144.3">ANT</text>
<text x="229.7" y="144.3">ANT</text>
<text x="342.4" y="146.9">IO14</text>
<text x="342.4" y="144.3">IO13</text>
<text x="342.4" y="149.4">IO15</text>
<text x="54.4" y="152.6">D-</text>
<text x="54.4" y="155.1">D-</text>
<text x="64.6" y="150.1">5.11k</text>
<text x="71.1" y="150.1">R1</text>
<text x="91.9" y="152.6">UD+</text>
<text x="91.9" y="155.1">UD-</text>
<text x="102.6" y="153.2">~{CTS}</text>
<text x="195.3" y="152">NSS</text>
<text x="209.1" y="154.5">DIO3</text>
<text x="209.1" y="152">DIO4</text>
<text x="342.4" y="152">IO16</text>
<text x="342.4" y="154.5">IO17</text>
<text x="54.4" y="157.7">D+</text>
<text x="54.4" y="160.2">D+</text>
<text x="91.9" y="157.7">TNOW</text>
<text x="189.2" y="159.6">R4</text>
<text x="195.3" y="157">RESET</text>
<text x="209.1" y="159.6">DIO1</text>
<text x="209.1" y="157">DIO2</text>
<text x="322.5" y="157">SDO/SD0</text>
<text x="322.5" y="159.6">SDI/SD1</text>
<text x="342.4" y="157">IO18</text>
<text x="342.4" y="159.6">IO19</text>
<text x="52.3" y="167.8">SBU1</text>
<text x="99.9" y="166.5" transform="rotate(-90 99.9 166.5)">GND</text>
<text x="102.6" y="165.9">~{RTS}</text>
<text x="189.2" y="163.4">10k</text>
<text x="202.8" y="162.8" transform="rotate(-90 202.8 162.8)">GND</text>
<text x="205.3" y="162.8" transform="rotate(-90 205.3 162.8)">GND</text>
<text x="207.8" y="162.8" transform="rotate(-90 207.8 162.8)">GND</text>
<text x="209.1" y="162.1">DIO0</text>
<text x="322.5" y="162.1">SHD/SD2</text>
<text x="322.5" y="164.7">SWP/SD3</text>
<text x="322.5" y="167.2">SCK/CLK</text>
<text x="336.7" y="165.1" transform="rotate(-90 336.7 165.1)">ESP32-WROOM-32D</text>
<text x="342.4" y="162.1">IO21</text>
<text x="342.4" y="164.7">IO22</text>
<text x="342.4" y="167.2">IO23</text>
<text x="41.5" y="171.1" transform="rotate(-90 41.5 171.1)">SHIELD</text>
<text x="49.1" y="171.1" transform="rotate(-90 49.1 171.1)">GND</text>
<text x="52.3" y="170.4">SBU2</text>
<text x="105.3" y="171.6">U3</text>
<text x="186.1" y="169.7">VDD</text>
<text x="322.5" y="169.7">SCS/CMD</text>
<text x="336.7" y="170.2" transform="rotate(-90 336.7 170.2)">U5</text>
<text x="342.4" y="169.7">IO25</text>
<text x="342.4" y="172.3">IO26</text>
<text x="36.8" y="178">R2</text>
<text x="97.1" y="176.7">GND</text>
<text x="105.5" y="174.2">CH340E</text>
<text x="202.6" y="175.4">GND</text>
<text x="342.4" y="174.8">IO27</text>
<text x="342.4" y="177.4">IO32</text>
<text x="342.4" y="179.9">IO33</text>
<text x="36.7" y="180.5">1M</text>
<text x="342.4" y="182.4">IO34</text>
<text x="342.4" y="185">IO35</text>
<text x="46.3" y="190.7">GND</text>
<text x="335.5" y="188.7" transform="rotate(-90 335.5 188.7)">GND</text>
<text x="332.6" y="198.9">GND</text>
<text x="327.8" y="233.9">J4</text>
<text x="85.6" y="239">GND</text>
<text x="326.7" y="236.4">VBAT1</text>
<text x="63.5" y="245.3">MCP73831-2-OT</text>
<text x="66" y="241.5">U2</text>
<text x="327.8" y="240.2">J6</text>
<text x="330.8" y="243">1</text>
<text x="90.2" y="247.2">C4</text>
<text x="90.2" y="249.8">4.7uF</text>
<text x="203.1" y="251">U8</text>
<text x="45.1" y="254.8">4.7uF</text>
<text x="46.4" y="252.3">C3</text>
<text x="75.9" y="252.9">V_{BAT}</text>
<text x="93.3" y="256.1">R10</text>
<text x="170.1" y="256.7">D3</text>
<text x="196.1" y="257.4">VIN</text>
<text x="196.2" y="253.6">ME6211C33M5GN</text>
<text x="208" y="257.4">VOUT</text>
<text x="49.4" y="263.1">GND</text>
<text x="57.1" y="261.2">R9</text>
<text x="57.2" y="263.1">2k</text>
<text x="65.3" y="258">PROG</text>
<text x="73.2" y="259.2" transform="rotate(-90 73.2 259.2)">V_{SS} V_{DD}</text>
<text x="75.1" y="258">STAT</text>
<text x="83.8" y="260.5">D1</text>
<text x="83.9" y="263.1">LED_Small</text>
<text x="93.4" y="260.5">470</text>
<text x="165.6" y="259.3">BAT54C</text>
<text x="184.6" y="260.5">GND</text>
<text x="196.1" y="262.4">CE</text>
<text x="210.1" y="262.4">NC</text>
<text x="224.2" y="261.2">C11</text>
<text x="224.2" y="263.7">1uF</text>
<text x="228" y="258">VDD</text>
<text x="186.7" y="266.3">C10</text>
<text x="186.7" y="268.8">1uF</text>
<text x="70.4" y="273.2">GND</text>
<text x="182.2" y="275.8">GND</text>
<text x="219.6" y="270.7">GND</text>
</g>
<g font-size="1.8" fill="#a90000">
<text x="176.3" y="47.7" transform="rotate(-90 176.3 47.7)">4</text>
<text x="32.4" y="49.3">1</text>
<text x="32.4" y="51.8">2</text>
<text x="40" y="51.8">3</text>
<text x="40" y="49.3">4</text>
<text x="76.8" y="50.5">1</text>
<text x="76.8" y="53.1">2</text>
<text x="84.4" y="53.1">3</text>
<text x="84.4" y="50.5">4</text>
<text x="230.9" y="48.9" transform="rotate(-90 230.9 48.9)">4</text>
<text x="322.5" y="48">1</text>
<text x="322.5" y="50.5">2</text>
<text x="322.5" y="53.1">3</text>
<text x="162.5" y="58.2">2</text>
<text x="169.5" y="55.6">2</text>
<text x="182.2" y="55.6">3</text>
<text x="217.1" y="59.4">2</text>
<text x="224.1" y="56.9">2</text>
<text x="236.8" y="56.9">3</text>
<text x="322.5" y="55.6">4</text>
<text x="322.5" y="58.2">5</text>
<text x="176.3" y="65.4" transform="rotate(-90 176.3 65.4)">1</text>
<text x="322.5" y="60.7">6</text>
<text x="322.5" y="63.2">7</text>
<text x="322.5" y="65.8">8</text>
<text x="230.9" y="66.7" transform="rotate(-90 230.9 66.7)">1</text>
<text x="96.3" y="124.5" transform="rotate(-90 96.3 124.5)">3</text>
<text x="320" y="125.5">3</text>
<text x="334.4" y="122.6" transform="rotate(-90 334.4 122.6)">2</text>
<text x="347.3" y="125.5">25</text>
<text x="89.5" y="127.4">1</text>
<text x="320" y="130.6">4</text>
<text x="347.3" y="130.6">24</text>
<text x="347.3" y="128">35</text>
<text x="96.3" y="132.1" transform="rotate(-90 96.3 132.1)">2</text>
<text x="320" y="133.1">5</text>
<text x="347.3" y="135.6">26</text>
<text x="347.3" y="133.1">34</text>
<text x="59.7" y="138.8">A4</text>
<text x="59.7" y="143.9">A5</text>
<text x="96.3" y="141.6" transform="rotate(-90 96.3 141.6)">10</text>
<text x="98.8" y="141" transform="rotate(-90 98.8 141)">7</text>
<text x="107.3" y="143.9">8</text>
<text x="192.4" y="143.3">4</text>
<text x="204.2" y="141" transform="rotate(-90 204.2 141)">13</text>
<text x="215.2" y="143.3">9</text>
<text x="227.3" y="140.7">1</text>
<text x="227.3" y="143.3">2</text>
<text x="347.3" y="140.7">14</text>
<text x="347.3" y="143.3">16</text>
<text x="347.3" y="138.2">29</text>
<text x="59.7" y="146.4">B5</text>
<text x="107.3" y="146.4">9</text>
<text x="192.4" y="148.3">2</text>
<text x="192.4" y="145.8">3</text>
<text x="215.2" y="148.3">7</text>
<text x="347.3" y="145.8">13</text>
<text x="347.3" y="148.3">23</text>
<text x="59.7" y="154.1">B7</text>
<text x="59.7" y="151.5">A7</text>
<text x="89.5" y="151.5">1</text>
<text x="89.5" y="154.1">2</text>
<text x="107.3" y="151.5">5</text>
<text x="192.4" y="150.9">5</text>
<text x="192.4" y="156">6</text>
<text x="214.6" y="153.4">11</text>
<text x="214.6" y="150.9">12</text>
<text x="214.6" y="156">16</text>
<text x="319.4" y="156">21</text>
<text x="347.3" y="150.9">27</text>
<text x="347.3" y="153.4">28</text>
<text x="347.3" y="156">30</text>
<text x="59.7" y="159.1">B6</text>
<text x="59.7" y="156.6">A6</text>
<text x="89.5" y="156.6">6</text>
<text x="214.6" y="161">14</text>
<text x="214.6" y="158.5">15</text>
<text x="319.4" y="161">17</text>
<text x="319.4" y="158.5">22</text>
<text x="347.3" y="158.5">31</text>
<text x="347.3" y="161">33</text>
<text x="59.7" y="166.8">A8</text>
<text x="107.3" y="164.2">4</text>
<text x="201.7" y="165.8" transform="rotate(-90 201.7 165.8)">1</text>
<text x="204.2" y="165.8" transform="rotate(-90 204.2 165.8)">8</text>
<text x="206.8" y="166.4" transform="rotate(-90 206.8 166.4)">10</text>
<text x="319.4" y="163.6">18</text>
<text x="319.4" y="166.1">20</text>
<text x="347.3" y="163.6">36</text>
<text x="347.3" y="166.1">37</text>
<text x="59.7" y="169.3">B8</text>
<text x="98.8" y="168.9" transform="rotate(-90 98.8 168.9)">3</text>
<text x="319.4" y="168.7">19</text>
<text x="347.3" y="168.7">10</text>
<text x="347.3" y="171.2">11</text>
<text x="347.3" y="173.7">12</text>
<text x="40.4" y="175.9" transform="rotate(-90 40.4 175.9)">S1</text>
<text x="48" y="175.8" transform="rotate(-90 48 175.8)">A1</text>
<text x="347.9" y="176.3">8</text>
<text x="347.9" y="178.8">9</text>
<text x="347.9" y="181.4">6</text>
<text x="347.9" y="183.9">7</text>
<text x="334.4" y="191.2" transform="rotate(-90 334.4 191.2)">1</text>
<text x="72.1" y="249" transform="rotate(-90 72.1 249)">4</text>
<text x="80.6" y="251.8">3</text>
<text x="175" y="251.5" transform="rotate(-90 175 251.5)">2</text>
<text x="62.8" y="256.9">5</text>
<text x="80.6" y="256.9">1</text>
<text x="177.1" y="256.3">3</text>
<text x="193.6" y="256.3">1</text>
<text x="214" y="256.3">5</text>
<text x="72.1" y="261.7" transform="rotate(-90 72.1 261.7)">2</text>
<text x="175" y="262.9" transform="rotate(-90 175 262.9)">1</text>
<text x="193.6" y="258.8">2</text>
<text x="193.6" y="261.4">3</text>
<text x="214" y="261.4">4</text>
</g>
<g font-size="1.8" fill="#0000c2">
<text x="351.6" y="131.7">floating</text>
<text x="359.8" y="131.7">for</text>
<text x="363.3" y="131.7">flashing</text>
<text x="316.1" y="159.9" transform="rotate(-90 316.1 159.9)">ESP32</text>
<text x="318.1" y="160.7" transform="rotate(-90 318.1 160.7)">flash!</text>
<text x="316.1" y="163.4" transform="rotate(-90 316.1 163.4)">for</text>
<text x="316.1" y="168.9" transform="rotate(-90 316.1 168.9)">Used</text>
<text x="318.1" y="168.9" transform="rotate(-90 318.1 168.9)">internal</text>
</g>
<text font-size="1.8" fill="#009600" x="324.9" y="242.8">BAT GND</text>
<text font-size="1.8" fill="#840084" x="196.1" y="259.9">VSS C82942</text>
</svg>
